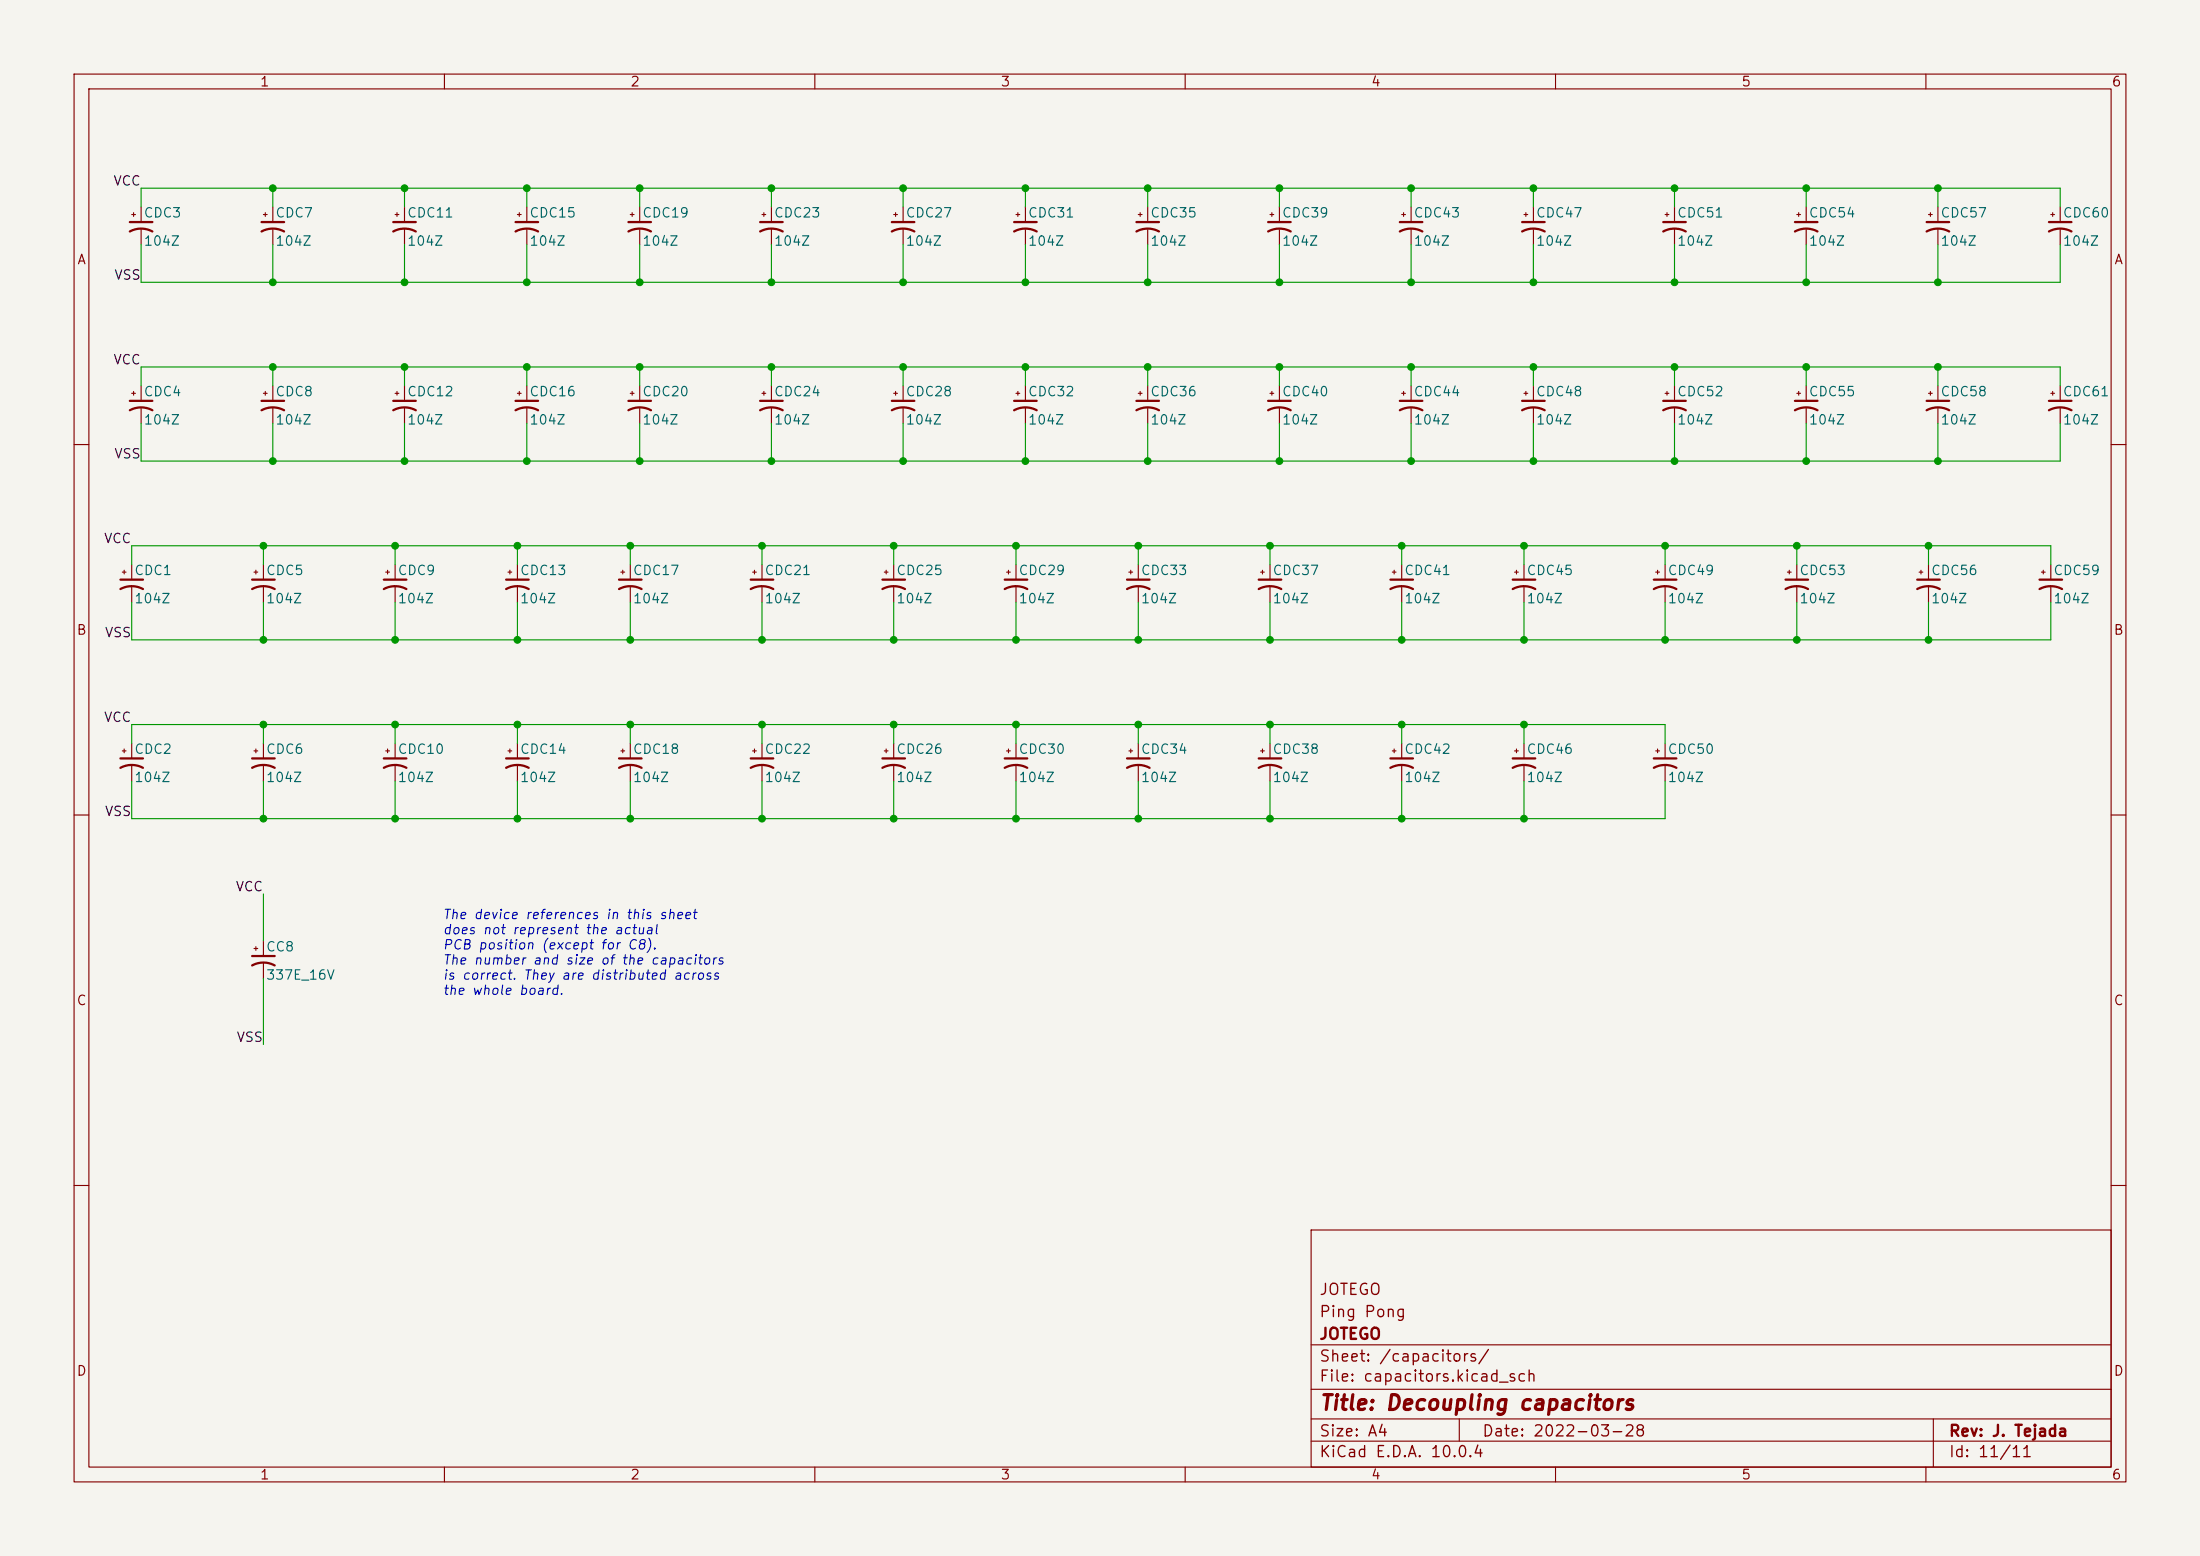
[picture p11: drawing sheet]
<svg xmlns="http://www.w3.org/2000/svg" width="297mm" height="210mm" viewBox="0 0 297 210" stroke-linecap="round" stroke-linejoin="round" font-family="sans-serif">
<path d="M0 0h297v210h-297z" fill="#f5f4ef" stroke="#f5f4ef" stroke-width=".14"/>
<g fill="none" stroke="#840000" stroke-width=".15">
<path d="M10 10h277v190h-277zM12 12h273v186h-273zM60 10v2M110 10v2M160 10v2M210 10v2M260 10v2M17.8 29h.5M18 28.7v.5M19 27.9v2.1M19 31v2M35.6 29h.5"/>
<path d="M35.8 28.7v.5M36.8 27.9v2.1M36.8 31v2M53.3 29h.5M53.6 28.7v.5M54.6 27.9v2.1M54.6 31v2M69.8 29h.6M70.1 28.7v.5M71.1 27.9v2.1M71.1 31v2M85.1 29h.5"/>
<path d="M85.3 28.7v.5M86.4 27.9v2.1M86.4 31v2M102.9 29h.5M103.1 28.7v.5M104.1 27.9v2.1M104.1 31v2M120.6 29h.6M120.9 28.7v.5M121.9 27.9v2.1M121.9 31v2M137.2 29h.5"/>
<path d="M137.4 28.7v.5M138.4 27.9v2.1M138.4 31v2M153.7 29h.5M153.9 28.7v.5M154.9 27.9v2.1M154.9 31v2M171.4 29h.6M171.7 28.7v.5M172.7 27.9v2.1M172.7 31v2M189.2 29h.5"/>
<path d="M189.5 28.7v.5M190.5 27.9v2.1M190.5 31v2M205.7 29h.5M206 28.7v.5M207 27.9v2.1M207 31v2M224.8 29h.5M225 28.7v.5M226.1 27.9v2.1M226.1 31v2M242.6 29h.5"/>
<path d="M242.8 28.7v.5M243.8 27.9v2.1M243.8 31v2M260.3 29h.6M260.6 28.7v.5M261.6 27.9v2.1M261.6 31v2M276.9 29h.5M277.1 28.7v.5M278.1 27.9v2.1M278.1 31v2M17.8 53.1h.5"/>
<path d="M18 52.8v.5M19 52.1v2M19 55.1v2.1M35.6 53.1h.5M35.8 52.8v.5M36.8 52.1v2M36.8 55.1v2.1M53.3 53.1h.5M53.6 52.8v.5M54.6 52.1v2M54.6 55.1v2.1M69.8 53.1h.6"/>
<path d="M70.1 52.8v.5M71.1 52.1v2M71.1 55.1v2.1M85.1 53.1h.5M85.3 52.8v.5M86.4 52.1v2M86.4 55.1v2.1M102.9 53.1h.5M103.1 52.8v.5M104.1 52.1v2M104.1 55.1v2.1M120.6 53.1h.6"/>
<path d="M120.9 52.8v.5M121.9 52.1v2M121.9 55.1v2.1M137.2 53.1h.5M137.4 52.8v.5M138.4 52.1v2M138.4 55.1v2.1M153.7 53.1h.5M153.9 52.8v.5M154.9 52.1v2M154.9 55.1v2.1M171.4 53.1h.6"/>
<path d="M171.7 52.8v.5M172.7 52.1v2M172.7 55.1v2.1M189.2 53.1h.5M189.5 52.8v.5M190.5 52.1v2M190.5 55.1v2.1M205.7 53.1h.5M206 52.8v.5M207 52.1v2M207 55.1v2.1M224.8 53.1h.5"/>
<path d="M225 52.8v.5M226.1 52.1v2M226.1 55.1v2.1M242.6 53.1h.5M242.8 52.8v.5M243.8 52.1v2M243.8 55.1v2.1M260.3 53.1h.6M260.6 52.8v.5M261.6 52.1v2M261.6 55.1v2.1M276.9 53.1h.5"/>
<path d="M277.1 52.8v.5M278.1 52.1v2M278.1 55.1v2.1M10 60h2M16.5 77.2h.5M16.8 77v.5M17.8 76.2v2M17.8 79.2v2.1M34.3 77.2h.5M34.5 77v.5M35.6 76.2v2M35.6 79.2v2.1"/>
<path d="M52.1 77.2h.5M52.3 77v.5M53.3 76.2v2M53.3 79.2v2.1M68.6 77.2h.5M68.8 77v.5M69.8 76.2v2M69.8 79.2v2.1M83.8 77.2h.5M84.1 77v.5M85.1 76.2v2M85.1 79.2v2.1"/>
<path d="M101.6 77.2h.5M101.9 77v.5M102.9 76.2v2M102.9 79.2v2.1M119.4 77.2h.5M119.6 77v.5M120.6 76.2v2M120.6 79.2v2.1M135.9 77.2h.5M136.1 77v.5M137.2 76.2v2M137.2 79.2v2.1"/>
<path d="M152.4 77.2h.5M152.7 77v.5M153.7 76.2v2M153.7 79.2v2.1M170.2 77.2h.5M170.4 77v.5M171.4 76.2v2M171.4 79.2v2.1M188 77.2h.5M188.2 77v.5M189.2 76.2v2M189.2 79.2v2.1"/>
<path d="M204.5 77.2h.5M204.7 77v.5M205.7 76.2v2M205.7 79.2v2.1M223.5 77.2h.5M223.8 77v.5M224.8 76.2v2M224.8 79.2v2.1M241.3 77.2h.5M241.6 77v.5M242.6 76.2v2M242.6 79.2v2.1"/>
<path d="M259.1 77.2h.5M259.3 77v.5M260.3 76.2v2M260.3 79.2v2.1M275.6 77.2h.5M275.8 77v.5M276.9 76.2v2M276.9 79.2v2.1M285 60h2M10 110h2M16.5 101.3h.5M16.8 101.1v.5"/>
<path d="M17.8 100.3v2.1M17.8 103.4v2M34.3 101.3h.5M34.5 101.1v.5M35.6 100.3v2.1M35.6 103.4v2M52.1 101.3h.5M52.3 101.1v.5M53.3 100.3v2.1M53.3 103.4v2M68.6 101.3h.5M68.8 101.1v.5"/>
<path d="M69.8 100.3v2.1M69.8 103.4v2M83.8 101.3h.5M84.1 101.1v.5M85.1 100.3v2.1M85.1 103.4v2M101.6 101.3h.5M101.9 101.1v.5M102.9 100.3v2.1M102.9 103.4v2M119.4 101.3h.5M119.6 101.1v.5"/>
<path d="M120.6 100.3v2.1M120.6 103.4v2M135.9 101.3h.5M136.1 101.1v.5M137.2 100.3v2.1M137.2 103.4v2M152.4 101.3h.5M152.7 101.1v.5M153.7 100.3v2.1M153.7 103.4v2M170.2 101.3h.5M170.4 101.1v.5"/>
<path d="M171.4 100.3v2.1M171.4 103.4v2M188 101.3h.5M188.2 101.1v.5M189.2 100.3v2.1M189.2 103.4v2M204.5 101.3h.5M204.7 101.1v.5M205.7 100.3v2.1M205.7 103.4v2M223.5 101.3h.5M223.8 101.1v.5"/>
<path d="M224.8 100.3v2.1M224.8 103.4v2M285 110h2M34.3 128h.5M34.5 127.8v.5M35.6 127v2M35.6 130v2.1M10 160h2M177 166h108v32h-108zM285 160h2M60 198v2M110 198v2"/>
<path d="M160 198v2M177 194.5h108M177 191.5h108M177 187.5h108M177 181.5h108M197 191.5v3M210 198v2M260 198v2M261 191.5v6.5"/>
</g>
<g fill="none" stroke="#840000" stroke-width=".3">
<path d="M17.5 31.2a3.2 3.2 0 0 1 3.1 0M17.5 30h3.1M35.3 31.2a3.2 3.2 0 0 1 3.1 0M35.3 30h3.1M53.1 31.2a3.2 3.2 0 0 1 3 0M53.1 30h3M69.6 31.2a3.2 3.2 0 0 1 3 0M69.6 30h3M84.8 31.2a3.2 3.2 0 0 1 3.1 0M84.8 30h3.1M102.6 31.2a3.2 3.2 0 0 1 3.1 0M102.6 30h3.1"/>
<path d="M120.4 31.2a3.2 3.2 0 0 1 3 0M120.4 30h3M136.9 31.2a3.2 3.2 0 0 1 3.1 0M136.9 30h3.1M153.4 31.2a3.2 3.2 0 0 1 3.1 0M153.4 30h3.1M171.2 31.2a3.2 3.2 0 0 1 3 0M171.2 30h3M189 31.2a3.2 3.2 0 0 1 3 0M189 30h3M205.5 31.2a3.2 3.2 0 0 1 3 0M205.5 30h3"/>
<path d="M224.5 31.2a3.2 3.2 0 0 1 3.1 0M224.5 30h3.1M242.3 31.2a3.2 3.2 0 0 1 3.1 0M242.3 30h3.1M260.1 31.2a3.2 3.2 0 0 1 3 0M260.1 30h3M276.6 31.2a3.2 3.2 0 0 1 3.1 0M276.6 30h3.1M17.5 55.4a3.2 3.2 0 0 1 3.1 0M17.5 54.1h3.1M35.3 55.4a3.2 3.2 0 0 1 3.1 0M35.3 54.1h3.1"/>
<path d="M53.1 55.4a3.2 3.2 0 0 1 3 0M53.1 54.1h3M69.6 55.4a3.2 3.2 0 0 1 3 0M69.6 54.1h3M84.8 55.4a3.2 3.2 0 0 1 3.1 0M84.8 54.1h3.1M102.6 55.4a3.2 3.2 0 0 1 3.1 0M102.6 54.1h3.1M120.4 55.4a3.2 3.2 0 0 1 3 0M120.4 54.1h3M136.9 55.4a3.2 3.2 0 0 1 3.1 0M136.9 54.1h3.1"/>
<path d="M153.4 55.4a3.2 3.2 0 0 1 3.1 0M153.4 54.1h3.1M171.2 55.4a3.2 3.2 0 0 1 3 0M171.2 54.1h3M189 55.4a3.2 3.2 0 0 1 3 0M189 54.1h3M205.5 55.4a3.2 3.2 0 0 1 3 0M205.5 54.1h3M224.5 55.4a3.2 3.2 0 0 1 3.1 0M224.5 54.1h3.1M242.3 55.4a3.2 3.2 0 0 1 3.1 0M242.3 54.1h3.1"/>
<path d="M260.1 55.4a3.2 3.2 0 0 1 3 0M260.1 54.1h3M276.6 55.4a3.2 3.2 0 0 1 3.1 0M276.6 54.1h3.1M16.3 79.5a3.2 3.2 0 0 1 3 0M16.3 78.2h3M34 79.5a3.2 3.2 0 0 1 3.1 0M34 78.2h3.1M51.8 79.5a3.2 3.2 0 0 1 3.1 0M51.8 78.2h3.1M68.3 79.5a3.2 3.2 0 0 1 3.1 0M68.3 78.2h3.1"/>
<path d="M83.6 79.5a3.2 3.2 0 0 1 3 0M83.6 78.2h3M101.3 79.5a3.2 3.2 0 0 1 3.1 0M101.3 78.2h3.1M119.1 79.5a3.2 3.2 0 0 1 3.1 0M119.1 78.2h3.1M135.6 79.5a3.2 3.2 0 0 1 3.1 0M135.6 78.2h3.1M152.1 79.5a3.2 3.2 0 0 1 3.1 0M152.1 78.2h3.1M169.9 79.5a3.2 3.2 0 0 1 3.1 0M169.9 78.2h3.1"/>
<path d="M187.7 79.5a3.2 3.2 0 0 1 3.1 0M187.7 78.2h3.1M204.2 79.5a3.2 3.2 0 0 1 3.1 0M204.2 78.2h3.1M223.3 79.5a3.2 3.2 0 0 1 3 0M223.3 78.2h3M241 79.5a3.2 3.2 0 0 1 3.1 0M241 78.2h3.1M258.8 79.5a3.2 3.2 0 0 1 3.1 0M258.8 78.2h3.1M275.3 79.5a3.2 3.2 0 0 1 3.1 0M275.3 78.2h3.1"/>
<path d="M16.3 103.6a3.2 3.2 0 0 1 3 0M16.3 102.4h3M34 103.6a3.2 3.2 0 0 1 3.1 0M34 102.4h3.1M51.8 103.6a3.2 3.2 0 0 1 3.1 0M51.8 102.4h3.1M68.3 103.6a3.2 3.2 0 0 1 3.1 0M68.3 102.4h3.1M83.6 103.6a3.2 3.2 0 0 1 3 0M83.6 102.4h3M101.3 103.6a3.2 3.2 0 0 1 3.1 0M101.3 102.4h3.1"/>
<path d="M119.1 103.6a3.2 3.2 0 0 1 3.1 0M119.1 102.4h3.1M135.6 103.6a3.2 3.2 0 0 1 3.1 0M135.6 102.4h3.1M152.1 103.6a3.2 3.2 0 0 1 3.1 0M152.1 102.4h3.1M169.9 103.6a3.2 3.2 0 0 1 3.1 0M169.9 102.4h3.1M187.7 103.6a3.2 3.2 0 0 1 3.1 0M187.7 102.4h3.1M204.2 103.6a3.2 3.2 0 0 1 3.1 0M204.2 102.4h3.1"/>
<path d="M223.3 103.6a3.2 3.2 0 0 1 3 0M223.3 102.4h3M34 130.3a3.2 3.2 0 0 1 3.1 0M34 129h3.1"/>
</g>
<g fill="none" stroke="#009600" stroke-width=".15">
<path d="M19 27.9v-2.5h259.1v2.5M19 33v5.1h259.1v-5.1M36.8 25.4v2.5M36.8 33v5.1M54.6 25.4v2.5M54.6 33v5.1M71.1 25.4v2.5M71.1 33v5.1M86.4 25.4v2.5M86.4 33v5.1M104.1 25.4v2.5M104.1 33v5.1"/>
<path d="M121.9 25.4v2.5M121.9 33v5.1M138.4 25.4v2.5M138.4 33v5.1M154.9 25.4v2.5M154.9 33v5.1M172.7 25.4v2.5M172.7 33v5.1M190.5 25.4v2.5M190.5 33v5.1M207 25.4v2.5M207 33v5.1"/>
<path d="M226.1 25.4v2.5M226.1 33v5.1M243.8 25.4v2.5M243.8 33v5.1M261.6 25.4v2.5M261.6 33v5.1M19 52.1v-2.6h259.1v2.6M19 57.2v5h259.1v-5M36.8 49.5v2.6M36.8 57.2v5M54.6 49.5v2.6M54.6 57.2v5"/>
<path d="M71.1 49.5v2.6M71.1 57.2v5M86.4 49.5v2.6M86.4 57.2v5M104.1 49.5v2.6M104.1 57.2v5M121.9 49.5v2.6M121.9 57.2v5M138.4 49.5v2.6M138.4 57.2v5M154.9 49.5v2.6M154.9 57.2v5"/>
<path d="M172.7 49.5v2.6M172.7 57.2v5M190.5 49.5v2.6M190.5 57.2v5M207 49.5v2.6M207 57.2v5M226.1 49.5v2.6M226.1 57.2v5M243.8 49.5v2.6M243.8 57.2v5M261.6 49.5v2.6M261.6 57.2v5"/>
<path d="M17.8 76.2v-2.5h259.1v2.5M35.6 73.7v2.5M53.3 73.7v2.5M69.8 73.7v2.5M85.1 73.7v2.5M102.9 73.7v2.5M120.6 73.7v2.5M137.2 73.7v2.5M153.7 73.7v2.5M171.4 73.7v2.5M189.2 73.7v2.5M205.7 73.7v2.5"/>
<path d="M224.8 73.7v2.5M242.6 73.7v2.5M260.3 73.7v2.5M17.8 81.3v5.1h259.1v-5.1M35.6 81.3v5.1M35.6 97.8v2.5M53.3 81.3v5.1M53.3 97.8v2.5M69.8 81.3v5.1M69.8 97.8v2.5M85.1 81.3v5.1M85.1 97.8v2.5"/>
<path d="M102.9 81.3v5.1M102.9 97.8v2.5M120.6 81.3v5.1M120.6 97.8v2.5M137.2 81.3v5.1M137.2 97.8v2.5M153.7 81.3v5.1M153.7 97.8v2.5M171.4 81.3v5.1M171.4 97.8v2.5M189.2 81.3v5.1M189.2 97.8v2.5"/>
<path d="M205.7 81.3v5.1M205.7 97.8v2.5M224.8 81.3v5.1M242.6 81.3v5.1M260.3 81.3v5.1M17.8 100.3v-2.5h207v2.5M17.8 105.4v5.1h207v-5.1M35.6 105.4v5.1M53.3 105.4v5.1M69.8 105.4v5.1M85.1 105.4v5.1M102.9 105.4v5.1"/>
<path d="M120.6 105.4v5.1M137.2 105.4v5.1M153.7 105.4v5.1M171.4 105.4v5.1M189.2 105.4v5.1M205.7 105.4v5.1M35.6 120.7v6.3M35.6 132.1v8.9"/>
</g>
<g fill="#009600" stroke="#009600" stroke-width=".14">
<circle cx="189.2" cy="86.4" r=".46"/>
<circle cx="171.4" cy="97.8" r=".46"/>
<circle cx="171.4" cy="86.4" r=".46"/>
<circle cx="190.5" cy="62.2" r=".46"/>
<circle cx="189.2" cy="97.8" r=".46"/>
<circle cx="189.2" cy="110.5" r=".46"/>
<circle cx="189.2" cy="73.7" r=".46"/>
<circle cx="172.7" cy="62.2" r=".46"/>
<circle cx="153.7" cy="110.5" r=".46"/>
<circle cx="171.4" cy="110.5" r=".46"/>
<circle cx="243.8" cy="62.2" r=".46"/>
<circle cx="243.8" cy="49.5" r=".46"/>
<circle cx="243.8" cy="38.1" r=".46"/>
<circle cx="261.6" cy="62.2" r=".46"/>
<circle cx="261.6" cy="49.5" r=".46"/>
<circle cx="260.3" cy="86.4" r=".46"/>
<circle cx="226.1" cy="49.5" r=".46"/>
<circle cx="226.1" cy="38.1" r=".46"/>
<circle cx="243.8" cy="25.4" r=".46"/>
<circle cx="261.6" cy="25.4" r=".46"/>
<circle cx="261.6" cy="38.1" r=".46"/>
<circle cx="260.3" cy="73.7" r=".46"/>
<circle cx="224.8" cy="73.7" r=".46"/>
<circle cx="205.7" cy="73.7" r=".46"/>
<circle cx="242.6" cy="86.4" r=".46"/>
<circle cx="242.6" cy="73.7" r=".46"/>
<circle cx="224.8" cy="86.4" r=".46"/>
<circle cx="205.7" cy="97.8" r=".46"/>
<circle cx="205.7" cy="86.4" r=".46"/>
<circle cx="226.1" cy="62.2" r=".46"/>
<circle cx="207" cy="62.2" r=".46"/>
<circle cx="205.7" cy="110.5" r=".46"/>
<circle cx="226.1" cy="25.4" r=".46"/>
<circle cx="172.7" cy="49.5" r=".46"/>
<circle cx="172.7" cy="38.1" r=".46"/>
<circle cx="207" cy="25.4" r=".46"/>
<circle cx="207" cy="38.1" r=".46"/>
<circle cx="190.5" cy="25.4" r=".46"/>
<circle cx="190.5" cy="38.1" r=".46"/>
<circle cx="207" cy="49.5" r=".46"/>
<circle cx="190.5" cy="49.5" r=".46"/>
<circle cx="154.9" cy="25.4" r=".46"/>
<circle cx="172.7" cy="25.4" r=".46"/>
<circle cx="138.4" cy="62.2" r=".46"/>
<circle cx="171.4" cy="73.7" r=".46"/>
<circle cx="154.9" cy="38.1" r=".46"/>
<circle cx="138.4" cy="38.1" r=".46"/>
<circle cx="154.9" cy="62.2" r=".46"/>
<circle cx="154.9" cy="49.5" r=".46"/>
<circle cx="138.4" cy="49.5" r=".46"/>
<circle cx="121.9" cy="38.1" r=".46"/>
<circle cx="121.9" cy="49.5" r=".46"/>
<circle cx="138.4" cy="25.4" r=".46"/>
<circle cx="121.9" cy="25.4" r=".46"/>
<circle cx="104.1" cy="49.5" r=".46"/>
<circle cx="104.1" cy="25.4" r=".46"/>
<circle cx="36.8" cy="25.4" r=".46"/>
<circle cx="54.6" cy="25.4" r=".46"/>
<circle cx="86.4" cy="25.4" r=".46"/>
<circle cx="71.1" cy="25.4" r=".46"/>
<circle cx="71.1" cy="49.5" r=".46"/>
<circle cx="86.4" cy="49.5" r=".46"/>
<circle cx="71.1" cy="62.2" r=".46"/>
<circle cx="86.4" cy="62.2" r=".46"/>
<circle cx="71.1" cy="38.1" r=".46"/>
<circle cx="54.6" cy="38.1" r=".46"/>
<circle cx="86.4" cy="38.1" r=".46"/>
<circle cx="104.1" cy="62.2" r=".46"/>
<circle cx="104.1" cy="38.1" r=".46"/>
<circle cx="85.1" cy="97.8" r=".46"/>
<circle cx="102.9" cy="97.8" r=".46"/>
<circle cx="102.9" cy="110.5" r=".46"/>
<circle cx="85.1" cy="110.5" r=".46"/>
<circle cx="69.8" cy="73.7" r=".46"/>
<circle cx="102.9" cy="86.4" r=".46"/>
<circle cx="53.3" cy="86.4" r=".46"/>
<circle cx="85.1" cy="73.7" r=".46"/>
<circle cx="85.1" cy="86.4" r=".46"/>
<circle cx="69.8" cy="97.8" r=".46"/>
<circle cx="69.8" cy="86.4" r=".46"/>
<circle cx="120.6" cy="110.5" r=".46"/>
<circle cx="137.2" cy="110.5" r=".46"/>
<circle cx="153.7" cy="86.4" r=".46"/>
<circle cx="120.6" cy="86.4" r=".46"/>
<circle cx="121.9" cy="62.2" r=".46"/>
<circle cx="102.9" cy="73.7" r=".46"/>
<circle cx="120.6" cy="73.7" r=".46"/>
<circle cx="137.2" cy="97.8" r=".46"/>
<circle cx="137.2" cy="86.4" r=".46"/>
<circle cx="120.6" cy="97.8" r=".46"/>
<circle cx="137.2" cy="73.7" r=".46"/>
<circle cx="153.7" cy="73.7" r=".46"/>
<circle cx="153.7" cy="97.8" r=".46"/>
<circle cx="54.6" cy="49.5" r=".46"/>
<circle cx="36.8" cy="49.5" r=".46"/>
<circle cx="54.6" cy="62.2" r=".46"/>
<circle cx="36.8" cy="62.2" r=".46"/>
<circle cx="36.8" cy="38.1" r=".46"/>
<circle cx="35.6" cy="73.7" r=".46"/>
<circle cx="53.3" cy="73.7" r=".46"/>
<circle cx="35.6" cy="86.4" r=".46"/>
<circle cx="35.6" cy="97.8" r=".46"/>
<circle cx="53.3" cy="97.8" r=".46"/>
<circle cx="35.6" cy="110.5" r=".46"/>
<circle cx="53.3" cy="110.5" r=".46"/>
<circle cx="69.8" cy="110.5" r=".46"/>
</g>
<text font-size="2" fill="#840000" x="178" y="190.8">Title: Decoupling capacitors</text>
<g font-size="1.5" fill="#840000">
<text x="178" y="178.2">Ping Pong</text>
<text x="178" y="175.2">JOTEGO</text>
<text x="178" y="184.2">Sheet: /capacitors/</text>
<text x="178" y="181.2">JOTEGO</text>
<text x="178" y="186.9">File: capacitors.kicad_sch</text>
<text x="178" y="197.1">KiCad E.D.A. 10.0.4</text>
<text x="178" y="194.3">Size: A4</text>
<text x="200" y="194.3">Date: 2022-03-28</text>
<text x="263" y="194.3">Rev: J. Tejada</text>
<text x="263" y="197.1">Id: 11/11</text>
</g>
<g font-size="1.3" fill="#840000">
<text x="35" y="12">1</text>
<text x="85" y="12">2</text>
<text x="135" y="12">3</text>
<text x="185" y="12">4</text>
<text x="235" y="12">5</text>
<text x="285" y="12">6</text>
<text x="10.3" y="36">A</text>
<text x="285.3" y="36">A</text>
<text x="10.3" y="86">B</text>
<text x="285.3" y="86">B</text>
<text x="10.3" y="136">C</text>
<text x="285.3" y="136">C</text>
<text x="10.3" y="186">D</text>
<text x="285.3" y="186">D</text>
<text x="35" y="200">1</text>
<text x="85" y="200">2</text>
<text x="135" y="200">3</text>
<text x="185" y="200">4</text>
<text x="235" y="200">5</text>
<text x="285" y="200">6</text>
</g>
<g font-size="1.3" fill="#0f0f0f">
<text x="15.2" y="25.4">VCC</text>
<text x="15.3" y="38.1">VSS</text>
<text x="15.2" y="49.5">VCC</text>
<text x="15.3" y="62.2">VSS</text>
<text x="13.9" y="73.6">VCC</text>
<text x="14.1" y="86.3">VSS</text>
<text x="13.9" y="97.8">VCC</text>
<text x="14.1" y="110.5">VSS</text>
<text x="31.7" y="120.6">VCC</text>
<text x="31.8" y="140.9">VSS</text>
</g>
<g font-size="1.3" fill="#006464">
<text x="19.3" y="29.7">CDC3</text>
<text x="37.1" y="29.7">CDC7</text>
<text x="54.9" y="29.7">CDC11</text>
<text x="71.4" y="29.7">CDC15</text>
<text x="86.6" y="29.7">CDC19</text>
<text x="104.4" y="29.7">CDC23</text>
<text x="122.2" y="29.7">CDC27</text>
<text x="138.7" y="29.7">CDC31</text>
<text x="155.2" y="29.7">CDC35</text>
<text x="173" y="29.7">CDC39</text>
<text x="190.8" y="29.7">CDC43</text>
<text x="207.3" y="29.7">CDC47</text>
<text x="226.3" y="29.7">CDC51</text>
<text x="244.1" y="29.7">CDC54</text>
<text x="261.9" y="29.7">CDC57</text>
<text x="278.4" y="29.7">CDC60</text>
<text x="19.3" y="33.5">104Z</text>
<text x="37.1" y="33.5">104Z</text>
<text x="54.9" y="33.5">104Z</text>
<text x="71.4" y="33.5">104Z</text>
<text x="86.6" y="33.5">104Z</text>
<text x="104.4" y="33.5">104Z</text>
<text x="122.2" y="33.5">104Z</text>
<text x="138.7" y="33.5">104Z</text>
<text x="155.2" y="33.5">104Z</text>
<text x="173" y="33.5">104Z</text>
<text x="190.8" y="33.5">104Z</text>
<text x="207.3" y="33.5">104Z</text>
<text x="226.3" y="33.5">104Z</text>
<text x="244.1" y="33.5">104Z</text>
<text x="261.9" y="33.5">104Z</text>
<text x="278.4" y="33.5">104Z</text>
<text x="19.3" y="53.8">CDC4</text>
<text x="37.1" y="53.8">CDC8</text>
<text x="54.9" y="53.8">CDC12</text>
<text x="71.4" y="53.8">CDC16</text>
<text x="86.6" y="53.8">CDC20</text>
<text x="104.4" y="53.8">CDC24</text>
<text x="122.2" y="53.8">CDC28</text>
<text x="138.7" y="53.8">CDC32</text>
<text x="155.2" y="53.8">CDC36</text>
<text x="173" y="53.8">CDC40</text>
<text x="190.8" y="53.8">CDC44</text>
<text x="207.3" y="53.8">CDC48</text>
<text x="226.3" y="53.8">CDC52</text>
<text x="244.1" y="53.8">CDC55</text>
<text x="261.9" y="53.8">CDC58</text>
<text x="278.4" y="53.8">CDC61</text>
<text x="19.3" y="57.6">104Z</text>
<text x="37.1" y="57.6">104Z</text>
<text x="54.9" y="57.6">104Z</text>
<text x="71.4" y="57.6">104Z</text>
<text x="86.6" y="57.6">104Z</text>
<text x="104.4" y="57.6">104Z</text>
<text x="122.2" y="57.6">104Z</text>
<text x="138.7" y="57.6">104Z</text>
<text x="155.2" y="57.6">104Z</text>
<text x="173" y="57.6">104Z</text>
<text x="190.8" y="57.6">104Z</text>
<text x="207.3" y="57.6">104Z</text>
<text x="226.3" y="57.6">104Z</text>
<text x="244.1" y="57.6">104Z</text>
<text x="261.9" y="57.6">104Z</text>
<text x="278.4" y="57.6">104Z</text>
<text x="18" y="77.9">CDC1</text>
<text x="35.8" y="77.9">CDC5</text>
<text x="53.6" y="77.9">CDC9</text>
<text x="70.1" y="77.9">CDC13</text>
<text x="85.4" y="77.9">CDC17</text>
<text x="103.1" y="77.9">CDC21</text>
<text x="120.9" y="77.9">CDC25</text>
<text x="137.4" y="77.9">CDC29</text>
<text x="153.9" y="77.9">CDC33</text>
<text x="171.7" y="77.9">CDC37</text>
<text x="189.5" y="77.9">CDC41</text>
<text x="206" y="77.9">CDC45</text>
<text x="225.1" y="77.9">CDC49</text>
<text x="242.8" y="77.9">CDC53</text>
<text x="260.6" y="77.9">CDC56</text>
<text x="277.1" y="77.9">CDC59</text>
<text x="18" y="81.7">104Z</text>
<text x="35.8" y="81.7">104Z</text>
<text x="53.6" y="81.7">104Z</text>
<text x="70.1" y="81.7">104Z</text>
<text x="85.4" y="81.7">104Z</text>
<text x="103.1" y="81.7">104Z</text>
<text x="120.9" y="81.7">104Z</text>
<text x="137.4" y="81.7">104Z</text>
<text x="153.9" y="81.7">104Z</text>
<text x="171.7" y="81.7">104Z</text>
<text x="189.5" y="81.7">104Z</text>
<text x="206" y="81.7">104Z</text>
<text x="225.1" y="81.7">104Z</text>
<text x="242.8" y="81.7">104Z</text>
<text x="260.6" y="81.7">104Z</text>
<text x="277.1" y="81.7">104Z</text>
<text x="18" y="102.1">CDC2</text>
<text x="18" y="105.9">104Z</text>
<text x="35.8" y="102.1">CDC6</text>
<text x="35.8" y="105.9">104Z</text>
<text x="53.6" y="102.1">CDC10</text>
<text x="53.6" y="105.9">104Z</text>
<text x="70.1" y="102.1">CDC14</text>
<text x="70.1" y="105.9">104Z</text>
<text x="85.4" y="102.1">CDC18</text>
<text x="85.4" y="105.9">104Z</text>
<text x="103.1" y="102.1">CDC22</text>
<text x="103.1" y="105.9">104Z</text>
<text x="120.9" y="102.1">CDC26</text>
<text x="120.9" y="105.9">104Z</text>
<text x="137.4" y="102.1">CDC30</text>
<text x="137.4" y="105.9">104Z</text>
<text x="153.9" y="102.1">CDC34</text>
<text x="153.9" y="105.9">104Z</text>
<text x="171.7" y="102.1">CDC38</text>
<text x="171.7" y="105.9">104Z</text>
<text x="189.5" y="102.1">CDC42</text>
<text x="189.5" y="105.9">104Z</text>
<text x="206" y="102.1">CDC46</text>
<text x="206" y="105.9">104Z</text>
<text x="225.1" y="102.1">CDC50</text>
<text x="225.1" y="105.9">104Z</text>
<text x="35.8" y="128.7">CC8</text>
<text x="35.8" y="132.5">337E_16V</text>
</g>
<g font-size="1.3" fill="#0000c2">
<text x="59.7" y="124.4">The device references in this sheet</text>
<text x="59.7" y="126.4">does not represent the actual</text>
<text x="59.7" y="128.5">PCB position (except for C8).</text>
<text x="59.7" y="130.5">The number and size of the capacitors</text>
<text x="59.7" y="132.6">is correct.</text>
<text x="59.7" y="134.6">the whole board.</text>
<text x="70.5" y="132.6">They are distributed across</text>
</g>
</svg>
